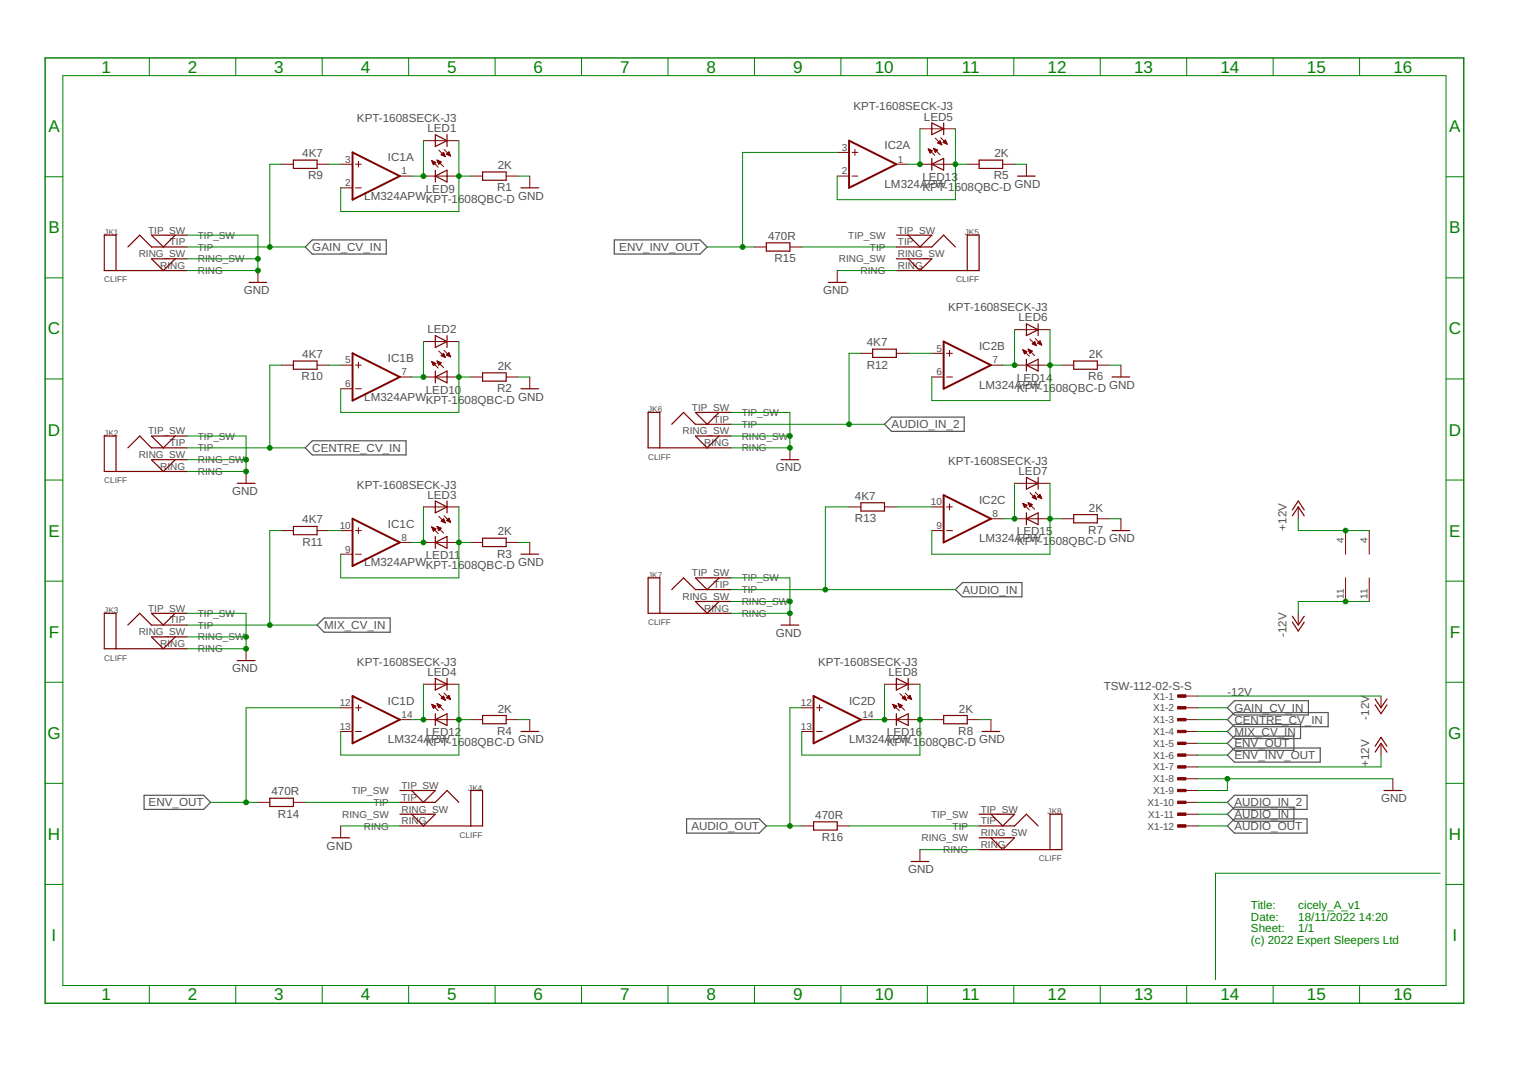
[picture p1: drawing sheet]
<svg xmlns="http://www.w3.org/2000/svg" width="297mm" height="210mm" viewBox="0 0 297 210" stroke-linecap="round" stroke-linejoin="round" font-family="sans-serif">
<g fill="none" stroke="#505050" stroke-width=".23">
<path d="M59.4 48.1l1.4-1.4h14.4v2.8h-14.4zM119.6 46.7h16.7l1.3 1.4-1.3 1.4h-16.7zM59.4 87.2l1.4-1.4h18.2v2.8h-18.2zM173.5 81.2h14.2v2.8h-14.2l-1.3-1.4zM186 114.8l1.4-1.4h11.5v2.8h-11.5zM61.7 121.7l1.4-1.4h12.8v2.8h-12.8zM238.9 137.8l1.4-1.4h14.4v2.8h-14.4zM28 154.9h11.6l1.4 1.3-1.4 1.4h-11.6zM133.6 159.4h14.2l1.4 1.4-1.4 1.4h-14.2zM238.9 156.2l1.4-1.3h14.1v2.7h-14.1zM238.9 158.5l1.4-1.3h11.6v2.7h-11.6zM238.9 140.1l1.4-1.4h18.2v2.8h-18.2z"/>
<path d="M238.9 147l1.4-1.4h16.7v2.8h-16.7zM240.3 143.3h11.6v2.8h-11.6l-1.4-1.4zM240.3 141.1h12.9v2.7h-12.9l-1.4-1.4zM238.9 160.8l1.4-1.4h14.1v2.8h-14.1z"/>
</g>
<g fill="none" stroke="#800000" stroke-width=".23">
<path d="M57.1 31.2h4.6v1.6h-4.6zM84.7 26.2l2.3 1.2-2.3 1.1zM84.7 34.3l2.3-1.2v2.3zM84.7 33.1v2.3M87 26.2v2.3M93.9 33.5h4.6v1.6h-4.6zM101.4 36.6h3.5M181.4 32l2.3-1.2v2.3zM181.4 23.9l2.3 1.2-2.3 1.1zM181.4 30.8v2.3M183.7 23.9v2.3M190.6 31.2h4.6v1.6h-4.6z"/>
<path d="M198.1 34.3h3.4M22.6 52.7v-6.9h-2.3v6.9h16.1M24.9 48.1l2.3-2.3 2.3 2.3h6.9M34.1 45.8l-2.3 2.3-2.3-2.3h6.9M34.1 50.4l-2.3 2.3-2.3-2.3h6.9M48.5 55h3.4M149.2 47.3h4.6v1.6h-4.6zM161.2 55h3.5M174.5 52.7h16.1v-6.9h-2.3v6.9M174.5 48.1h6.9l2.3-2.3 2.3 2.3M174.5 45.8h6.9l-2.3 2.3-2.3-2.3M174.5 50.4h6.9l-2.3 2.3-2.3-2.3"/>
<path d="M57.1 70.3h4.6v1.6h-4.6zM84.7 73.4l2.3-1.2v2.3zM84.7 65.3l2.3 1.2-2.3 1.1zM84.7 72.2v2.3M87 65.3v2.3M93.9 72.6h4.6v1.6h-4.6zM101.4 75.7h3.5M169.9 68h4.6v1.6h-4.6zM199.8 71.1l2.3-1.1v2.2zM199.8 63.1l2.3 1.1-2.3 1.1zM199.8 70v2.2M202.1 63.1v2.2"/>
<path d="M209 70.3h4.6v1.6h-4.6zM216.5 73.4h3.4M22.6 91.8v-6.9h-2.3v6.9h16.1M24.9 87.2l2.3-2.3 2.3 2.3h6.9M34.1 84.9l-2.3 2.3-2.3-2.3h6.9M34.1 89.5l-2.3 2.3-2.3-2.3h6.9M46.2 94.1h3.4M84.7 97.6l2.3 1.1-2.3 1.2zM87 97.6v2.3M128.4 87.2v-6.9h-2.2v6.9h16.1M130.7 82.6l2.4-2.3 2.3 2.3h6.9M140 80.3l-2.4 2.3-2.2-2.3h6.9"/>
<path d="M140 84.9l-2.4 2.3-2.2-2.3h6.9M152 89.5h3.5M167.6 97.9h4.6v1.6h-4.6zM199.8 93l2.3 1.1-2.3 1.1zM199.8 99.9v2.3M202.1 93v2.2M251.6 99.3l1.1-1.7 1.2 1.7M34.1 119.4l-2.3 2.3-2.3-2.3h6.9M57.1 102.5h4.6v1.6h-4.6zM84.7 105.6l2.3-1.1v2.3zM84.7 104.5v2.3M93.9 104.8h4.6v1.6h-4.6z"/>
<path d="M101.4 107.9h3.5M128.4 119.4v-6.9h-2.2v6.9h16.1M130.7 114.8l2.4-2.3 2.3 2.3h6.9M140 112.5l-2.4 2.3-2.2-2.3h6.9M140 117.1l-2.4 2.3-2.2-2.3h6.9M199.8 101l2.3-1.1v2.3zM209 100.2h4.6v1.6h-4.6zM216.5 103.3h3.4M251.6 100.4l1.1-1.7 1.2 1.7M251.6 120l1.1 1.7 1.2-1.7M22.6 126.3v-6.9h-2.3v6.9h16.1M24.9 121.7l2.3-2.3 2.3 2.3h6.9"/>
<path d="M34.1 124l-2.3 2.3-2.3-2.3h6.9M46.2 128.6h3.4M84.7 132.1l2.3 1.1-2.3 1.2zM84.7 139v2.3M87 132.1v2.3M93.9 139.3h4.6v1.6h-4.6zM152 121.7h3.5M174.5 132.1l2.3 1.1-2.3 1.2zM174.5 139v2.3M176.8 132.1v2.3M183.7 139.3h4.6v1.6h-4.6zM251.6 121.1l1.1 1.8 1.2-1.8"/>
<path d="M267.7 136.1l1.1 1.7 1.2-1.7M267.7 137.2l1.1 1.8 1.2-1.8M52.5 155.4h4.6v1.6h-4.6zM77.8 158.5h6.9l-2.3 2.3-2.3-2.3M77.8 156.2h6.9l2.3-2.3 2.3 2.3M77.8 153.9h6.9l-2.3 2.3-2.3-2.3M84.7 140.1l2.3-1.1v2.3zM101.4 142.4h3.5M174.5 140.1l2.3-1.1v2.3zM190.6 158.5h6.9l-2.3 2.3-2.3-2.3M191.2 142.4h3.4M267.7 146.5l1.1-1.8 1.2 1.8"/>
<path d="M267.7 145.3l1.1-1.7 1.2 1.7M269.4 153.9h3.5M64.6 163.1h3.5M77.8 160.8h16.1v-6.9h-2.3v6.9M158.4 160h4.6v1.6h-4.6zM177.4 167.7h3.4M190.6 165.4h16.1v-6.9h-2.3v6.9M190.6 160.8h6.9l2.3-2.3 2.3 2.3M190.6 163.1h6.9l-2.3 2.3-2.3-2.3"/>
</g>
<g fill="none" stroke="#800000" stroke-width=".19">
<path d="M54.8 32h2.3M61.7 32h2.3M66.3 32h2.3M66.3 36.6h2.3M69.2 32h1.1M69.2 36.6h1.1M69.8 31.4v1.2M77.8 34.3h2.3M82.4 27.4h6.9M82.4 34.3h6.9M84 31.3l1.3 1.3M84 31.3l.8 .3"/>
<path d="M84 31.3l.4 .8M84.1 31.3h.1M84.1 31.4h.2M84.1 31.5h.5M84.2 31.6h.6M84.2 31.7h.5M84.3 31.8h.3M84.3 31.9h.2M84.4 32h.1M84.8 31.6l-.4 .5M85.1 31.2l1.2 1.2M85.1 31.2l.8 .3"/>
<path d="M85.1 31.2l.3 .8 .5-.5M85.1 31.2h.1M85.1 31.3h.3M85.2 31.4h.4M85.2 31.5h.7M85.3 31.6h.5M85.3 31.7h.4M85.4 31.8h.2M85.4 29.2l1.3 1.3M85.4 31.9h.1M85.9 30.1l.8 .4M85.9 30.1l.4-.4 .4 .8"/>
<path d="M85.9 30.1h.6M86 30h.5M86.1 29.9h.3M86.1 30.2h.5M86.2 29.8h.2M86.3 29.7h.1M86.4 30.4h.2M86.4 29.1l1.3 1.3M86.6 30.5h.1M86.9 30l.8 .4M86.9 30l.5-.4 .3 .8M86.9 30h.7"/>
<path d="M87 29.9h.5M87.1 29.8h.4M87.2 30.1h.4M87.2 29.7h.2M87.3 29.6h.1M87.4 30.2h.3M87.7 30.4h.1M91.6 34.3h2.3M98.5 34.3h2.3M103.1 34.3v2.3M163 34.3h2.3M163 29.7h2.3"/>
<path d="M165.8 34.3h1.2M165.8 29.7h1.2M166.4 29.1v1.1M174.5 32h2.3M179.1 32h6.9M179.1 25.1h6.9M180.7 29l1.2 1.2M180.7 29l.8 .3-.5 .5zM180.7 29.1h.2M180.8 29.2h.3M180.8 29.3h.6M180.9 29.4h.5"/>
<path d="M180.9 29.5h.4M181 29.6h.2M181 29.7h.1M181.7 28.9l1.3 1.2M181.7 28.9l.8 .3-.4 .5zM181.8 29h.1M181.8 29.1h.4M181.9 29.2h.5M181.9 29.3h.6M181.9 29.4h.5M182 29.5h.2M182 29.6h.1"/>
<path d="M182.1 26.9l1.2 1.3M182.5 27.8l.5-.4 .3 .8zM182.6 27.8h.6M182.7 27.7h.4M182.7 27.9h.5M182.8 27.6h.3M182.9 27.5h.1M182.9 28h.4M183.1 26.8l1.3 1.3M183.2 28.1h.1M183.6 27.7h.6M183.7 27.6h.5"/>
<path d="M183.7 27.8h.6M183.8 27.5h.3M183.9 27.4h.2M184 27.9h.3M184 27.3l-.4 .4 .8 .4M184 27.3l.4 .8M184 27.3h.1M184.2 28h.1M188.3 32h2.3M195.2 32h2.3M199.8 32v2.3M50.2 52.7v2.3"/>
<path d="M146.9 48.1h2.3M153.8 48.1h2.3M163 52.7v2.3M54.8 71.1h2.3M61.7 71.1h2.3M66.3 71.1h2.3M66.3 75.7h2.3M69.2 71.1h1.1M69.2 75.7h1.1M69.8 70.5v1.2M77.8 73.4h2.3M82.4 66.5h6.9"/>
<path d="M82.4 73.4h6.9M84 70.4l1.3 1.3M84 70.4l.8 .4M84 70.4l.4 .8M84.1 70.4h.1M84.1 70.5h.2M84.1 70.7h.5M84.2 70.8h.6M84.2 70.9h.5M84.3 71h.3M84.3 71.1h.2M84.4 71.2h.1"/>
<path d="M84.8 70.8l-.4 .4M85.1 70.3l1.2 1.3M85.1 70.3l.8 .3-.5 .5M85.1 70.3l.3 .8M85.1 70.3h.1M85.1 70.4h.3M85.2 70.5h.4M85.2 70.7h.7M85.3 70.8h.5M85.3 70.9h.4M85.4 71h.2M85.4 71.1h.1"/>
<path d="M85.4 68.3l1.3 1.3M85.9 69.3l.8 .3M85.9 69.3l.4-.5 .4 .8M85.9 69.3h.6M86 69.2h.5M86.1 69h.3M86.1 69.4h.5M86.2 68.9h.2M86.3 68.8h.1M86.4 69.5h.2M86.4 68.2l1.3 1.3M86.6 69.6h.1"/>
<path d="M86.9 69.2l.5-.5 .3 .8zM87 69.2h.6M87 69h.5M87.1 68.9h.4M87.2 69.3h.4M87.2 68.8h.2M87.3 68.7h.1M87.4 69.4h.3M87.7 69.5h.1M91.6 73.4h2.3M98.5 73.4h2.3M103.1 73.4v2.3"/>
<path d="M167.6 68.8h2.3M174.5 68.8h2.3M181.4 68.8h2.3M181.4 73.4h2.3M184.3 68.8h1.1M184.3 73.4h1.1M184.8 68.2v1.2M192.9 71.1h2.3M197.5 64.2h6.9M197.5 71.1h6.9M199.1 68.1l1.3 1.3M199.1 68.1l.8 .4-.5 .4z"/>
<path d="M199.1 68.2h.2M199.2 68.3h.4M199.2 68.4h.6M199.3 68.5h.5M199.3 68.6h.4M199.4 68.7h.2M199.4 68.8h.1M200.1 68l1.3 1.3M200.1 68l.8 .3-.4 .5zM200.2 68.1h.2M200.2 68.2h.4M200.3 68.3h.6"/>
<path d="M200.3 68.4h.6M200.4 68.5h.3M200.4 68.6h.2M200.4 68.7h.1M200.5 66l1.2 1.3M201 66.9h.6M201.1 66.8h.4M201.1 67h.5M201.2 66.7h.3M201.3 66.6h.1M201.4 67.1h.3M201.4 66.5l-.5 .5 .8 .3"/>
<path d="M201.4 66.5l.3 .8M201.4 66.5h.1M201.5 65.9l1.3 1.3M201.6 67.2h.1M202 66.8h.6M202.1 66.7h.5M202.2 66.9h.5M202.2 66.6h.3M202.3 66.5h.2M202.4 67h.3M202.4 66.4h.1M202.4 66.4l-.4 .4 .8 .4"/>
<path d="M202.4 66.4l.4 .8M202.7 67.1h.1M206.7 71.1h2.3M213.6 71.1h2.3M218.2 71.1v2.3M47.9 91.8v2.3M82.4 98.7h6.9M153.8 87.2v2.3M165.3 98.7h2.3M172.2 98.7h2.3M181.4 98.7h2.3M184.3 98.7h1.1"/>
<path d="M184.8 98.1v1.2M197.5 94.1h6.9M199.1 98l1.3 1.3M199.1 98l.8 .4-.5 .4M199.1 98l.3 .8M199.1 98.1h.1M199.2 98.2h.3M199.2 98.3h.5M199.3 98.4h.6M199.3 98.5h.5M199.3 98.6h.4M199.4 98.7h.2"/>
<path d="M199.4 98.8h.1M200.1 97.9l1.3 1.3M200.1 97.9l.8 .4-.4 .4zM200.2 98h.1M200.2 98.1h.3M200.3 98.2h.5M200.3 98.3h.6M200.3 98.4h.5M200.4 98.5h.3M200.4 98.6h.2M200.5 95.9l1.2 1.3M200.9 96.9l.5-.5 .3 .8z"/>
<path d="M201 96.8h.6M201 96.9h.6M201.1 96.7h.4M201.2 96.6h.3M201.3 97h.4M201.3 96.5h.1M201.5 95.8l1.3 1.3M201.5 97.1h.2M202 96.8l.4-.5 .4 .8zM202 96.7h.6M202.1 96.8h.5M202.1 96.6h.5"/>
<path d="M202.2 96.5h.3M202.3 96.9h.4M202.4 96.4h.1M202.6 97h.1M252.7 98.7v2.3M54.8 103.3h2.3M61.7 103.3h2.3M66.3 103.3h2.3M66.3 107.9h2.3M69.2 103.3h1.1M69.2 107.9h1.1M69.8 102.7v1.2"/>
<path d="M77.8 105.6h2.3M82.4 105.6h6.9M84 102.6l1.3 1.3M84 102.6l.8 .4M84 102.6l.4 .8M84.1 102.6h.1M84.1 102.7h.2M84.1 102.8h.5M84.2 103h.6M84.2 103.1h.5M84.3 103.2h.3M84.3 103.3h.2"/>
<path d="M84.4 103.4h.1M84.8 103l-.4 .4M85.1 102.5l1.2 1.3M85.1 102.5l.8 .3M85.1 102.5l.3 .8M85.1 102.5h.1M85.1 102.6h.3M85.2 102.7h.4M85.2 102.8h.7M85.3 103h.5M85.3 103.1h.4M85.4 103.2h.2"/>
<path d="M85.4 103.3h.1M85.4 100.5l1.3 1.3M85.9 101.5l.8 .3M85.9 101.5l.4-.5 .4 .8M85.9 102.8l-.5 .5M85.9 101.5h.6M86 101.4h.5M86.1 101.3h.3M86.1 101.6h.5M86.2 101.2h.2M86.3 101h.1M86.4 101.7h.2"/>
<path d="M86.4 100.4l1.3 1.3M86.6 101.8h.1M86.9 101.3l.5-.4 .3 .8zM87 101.4h.6M87 101.3h.5M87.1 101.2h.4M87.2 101.5h.4M87.2 101h.2M87.3 100.9h.1M87.4 101.6h.3M87.7 101.7h.1M91.6 105.6h2.3"/>
<path d="M98.5 105.6h2.3M103.1 105.6v2.3M153.8 119.4v2.3M181.4 103.3h2.3M184.3 103.3h1.1M192.9 101h2.3M197.5 101h6.9M206.7 101h2.3M213.6 101h2.3M218.2 101v2.3M252.7 119.4v2.3M261.9 103.3v4.6"/>
<path d="M261.9 112.5v4.6M266.5 103.3v4.6M266.5 112.5v4.6M47.9 126.3v2.3M66.3 137.8h2.3M69.2 137.8h1.1M69.8 137.2v1.2M82.4 133.2h6.9M84 137.1l1.3 1.3M84 137.1l.8 .4-.4 .4zM84.1 137.2h.1M84.1 137.3h.3"/>
<path d="M84.2 137.4h.5M84.2 137.5h.6M84.2 137.6h.5M84.3 137.7h.3M84.3 137.8h.2M85.1 137l1.2 1.3M85.1 137l.8 .4-.5 .4zM85.1 137.1h.1M85.2 137.2h.3M85.2 137.3h.5M85.2 137.4h.6M85.3 137.5h.4"/>
<path d="M85.3 137.6h.3M85.4 137.7h.1M85.4 135.1l1.3 1.2M85.9 136l.4-.5 .4 .8zM85.9 135.9h.6M86 136h.6M86 135.8h.5M86.1 135.7h.3M86.2 136.1h.4M86.3 135.6h.1M86.4 135l1.3 1.2M86.5 136.2h.1"/>
<path d="M86.9 135.9l.5-.5 .3 .8zM87 135.8h.5M87 135.9h.6M87.1 135.7h.4M87.2 135.6h.3M87.3 136h.3M87.3 135.5h.1M87.5 136.1h.2M156.1 137.8h2.3M158.9 137.8h1.2M159.5 137.2v1.2M172.2 133.2h6.9"/>
<path d="M173.8 137.1l1.2 1.3M173.8 137.1l.8 .4-.5 .4zM173.8 137.2h.1M173.9 137.3h.3M173.9 137.4h.5M173.9 137.5h.7M174 137.6h.5M174 137.7h.3M174.1 137.8h.1M174.8 137l1.3 1.3M174.8 137l.8 .4-.4 .4zM174.9 137.1h.1"/>
<path d="M174.9 137.2h.3M174.9 137.3h.6M175 137.4h.6M175 137.5h.5M175.1 137.6h.3M175.1 137.7h.2M175.2 135.1l1.2 1.2M175.6 136l.5-.5 .3 .8zM175.7 135.9h.6M175.7 136h.6M175.8 135.8h.4M175.9 135.7h.3"/>
<path d="M176 136.1h.3M176 135.6h.1M176.2 135l1.3 1.2M176.2 136.2h.2M176.7 135.8h.6M176.8 135.9h.5M176.8 135.7h.4M176.9 135.6h.3M177 136h.4M177 135.5h.2M177.1 135.4l.4 .8-.8-.3zM177.3 136.1h.1"/>
<path d="M230.8 137.8h2.4M230.8 135.5h2.4M268.8 135.5v2.3M50.2 156.2h2.3M57.1 156.2h2.3M66.3 142.4h2.3M69.2 142.4h1.1M77.8 140.1h2.3M82.4 140.1h6.9M91.6 140.1h2.3M98.5 140.1h2.3M103.1 140.1v2.3"/>
<path d="M156.1 142.4h2.3M158.9 142.4h1.2M167.6 140.1h2.3M172.2 140.1h6.9M181.4 140.1h2.3M188.3 140.1h2.3M192.9 140.1v2.3M230.8 140.1h2.4M230.8 142.4h2.4M230.8 156.2h2.4M230.8 144.7h2.4M230.8 147h2.4"/>
<path d="M230.8 149.3h2.4M230.8 151.6h2.4M230.8 153.9h2.4M230.8 158.5h2.4M268.8 144.7v2.3M271.1 151.6v2.3M66.3 160.8v2.3M156.1 160.8h2.3M163 160.8h2.3M179.1 165.4v2.3M230.8 160.8h2.4"/>
</g>
<path d="M68.6 29.7l9.2 4.6-9.2 4.6zM165.3 27.4l9.2 4.6-9.2 4.6zM68.6 68.8l9.2 4.6-9.2 4.6zM183.7 66.5l9.2 4.6-9.2 4.6zM183.7 96.4l9.2 4.6-9.2 4.6zM68.6 101l9.2 4.6-9.2 4.6zM68.6 135.5l9.2 4.6-9.2 4.6zM158.4 135.5l9.2 4.6-9.2 4.6z" fill="none" stroke="#800000" stroke-width=".38"/>
<g fill="#800000" stroke="#800000" stroke-width=".19">
<path d="M229.2 135.3h1.6v.5h-1.6z"/>
<path d="M229.2 137.6h1.6v.4h-1.6z"/>
<path d="M229.2 139.9h1.6v.5h-1.6z"/>
<path d="M229.2 142.2h1.6v.5h-1.6z"/>
<path d="M229.2 144.5h1.6v.5h-1.6z"/>
<path d="M229.2 146.8h1.6v.5h-1.6z"/>
<path d="M229.2 149.1h1.6v.5h-1.6z"/>
<path d="M229.2 151.4h1.6v.5h-1.6z"/>
<path d="M229.2 153.7h1.6v.5h-1.6z"/>
<path d="M229.2 156h1.6v.5h-1.6z"/>
<path d="M229.2 158.3h1.6v.5h-1.6z"/>
<path d="M229.2 160.6h1.6v.5h-1.6z"/>
</g>
<path d="M8.8 11.3h276.1v184h-276.1z" fill="none" stroke="#008000" stroke-width=".28"/>
<g fill="none" stroke="#008000" stroke-width=".19">
<path d="M12.2 14.7h269.3v177.2h-269.3zM29.1 11.3v3.4M45.9 11.3v3.4M62.7 11.3v3.4M79.5 11.3v3.4M96.4 11.3v3.4M113.2 11.3v3.4M130 11.3v3.4M146.9 11.3v3.4M163.7 11.3v3.4M180.5 11.3v3.4M197.3 11.3v3.4"/>
<path d="M214.2 11.3v3.4M231 11.3v3.4M247.8 11.3v3.4M264.6 11.3v3.4M8.8 34.4h3.4M54.8 32h-2.3v16.1M64 32h2.3M82.4 27.4v6.9h-2.3M89.3 34.3h2.3M89.3 27.4v13.8h-23v-4.6M100.8 34.3h2.3M163 29.7h-18.5v18.4"/>
<path d="M179.1 25.1v6.9h-2.3M186 32h2.3M186 25.1v13.8h-23v-4.6M197.5 32h2.3M281.5 34.4h3.4M8.8 54.1h3.4M36.4 45.8h13.8v6.9h-13.8M36.4 50.4h13.8M36.4 48.1h23M137.6 48.1h9.3M156.1 48.1h18.4M163 52.7h11.5"/>
<path d="M281.5 54.1h3.4M8.8 73.8h3.4M54.8 71.1h-2.3v16.1M64 71.1h2.3M82.4 66.5v6.9h-2.3M89.3 66.5v13.8h-23v-4.6M89.3 73.4h2.3M100.8 73.4h2.3M167.6 68.8h-2.3v13.8M176.8 68.8h4.6M197.5 64.2v6.9h-2.3M204.4 71.1h2.3"/>
<path d="M204.4 64.2v13.8h-23v-4.6M215.9 71.1h2.3M281.5 73.8h3.4M8.8 93.5h3.4M36.4 87.2h23M36.4 84.9h11.5v6.9h-11.5M36.4 89.5h11.5M82.4 98.7v6.9h-2.3M89.3 98.7v13.8h-23v-4.6M142.3 80.3h11.5v6.9h-11.5M142.3 84.9h11.5M142.3 82.6h29.9"/>
<path d="M165.3 98.7h-4.6v16.1M174.5 98.7h6.9M197.5 94.1v6.9h-2.3M204.4 94.1v13.8h-23v-4.6M281.5 93.5h3.4M8.8 113.2h3.4M36.4 119.4h11.5v6.9h-11.5M54.8 103.3h-2.3v18.4M64 103.3h2.3M89.3 105.6h2.3M100.8 105.6h2.3M142.3 112.5h11.5v6.9h-11.5"/>
<path d="M142.3 117.1h11.5M142.3 114.8h43.7M204.4 101h2.3M215.9 101h2.3M252.7 101v2.3h13.8M266.5 117.1h-13.8v2.3M281.5 113.2h3.4M8.8 132.8h3.4M36.4 124h11.5M36.4 121.7h25.3M66.3 137.8h-18.4v18.4M82.4 133.2v6.9h-2.3"/>
<path d="M89.3 133.2v13.8h-23v-4.6M156.1 137.8h-2.3v23M172.2 133.2v6.9h-2.3M179.1 133.2v13.8h-23v-4.6M233.2 137.8h5.7M233.2 135.5h35.6M281.5 132.8h3.4M8.8 152.5h3.4M41 156.2h9.2M59.4 156.2h18.4M89.3 140.1h2.3M100.8 140.1h2.3"/>
<path d="M179.1 140.1h2.3M190.6 140.1h2.3M233.2 140.1h5.7M233.2 151.6h37.9M233.2 147h5.7M233.2 158.5h5.7M233.2 142.4h5.7M233.2 156.2h5.7M233.2 144.7h5.7M238.9 151.6v2.3h-5.7M268.8 147v2.3h-35.6M281.5 152.5h3.4"/>
<path d="M8.8 172.2h3.4M66.3 160.8h11.5M149.2 160.8h6.9M165.3 160.8h25.3M179.1 165.4h11.5M233.2 160.8h5.7M280.3 170h-43.7v20.8M281.5 172.2h3.4M29.1 191.9v3.4M45.9 191.9v3.4M62.7 191.9v3.4M79.5 191.9v3.4"/>
<path d="M96.4 191.9v3.4M113.2 191.9v3.4M130 191.9v3.4M146.9 191.9v3.4M163.7 191.9v3.4M180.5 191.9v3.4M197.3 191.9v3.4M214.2 191.9v3.4M231 191.9v3.4M247.8 191.9v3.4M264.6 191.9v3.4"/>
</g>
<g fill="#008000" stroke="#008000" stroke-width=".19">
<circle cx="153.8" cy="119.4" r=".47"/>
<circle cx="153.8" cy="117.1" r=".47"/>
<circle cx="153.8" cy="87.2" r=".47"/>
<circle cx="153.8" cy="84.9" r=".47"/>
<circle cx="50.2" cy="52.7" r=".47"/>
<circle cx="50.2" cy="50.4" r=".47"/>
<circle cx="47.9" cy="91.8" r=".47"/>
<circle cx="47.9" cy="89.5" r=".47"/>
<circle cx="47.9" cy="126.3" r=".47"/>
<circle cx="47.9" cy="124" r=".47"/>
<circle cx="238.9" cy="151.6" r=".47"/>
<circle cx="172.2" cy="140.1" r=".47"/>
<circle cx="179.1" cy="140.1" r=".47"/>
<circle cx="153.8" cy="160.8" r=".47"/>
<circle cx="197.5" cy="101" r=".47"/>
<circle cx="204.4" cy="101" r=".47"/>
<circle cx="197.5" cy="71.1" r=".47"/>
<circle cx="204.4" cy="71.1" r=".47"/>
<circle cx="160.7" cy="114.8" r=".47"/>
<circle cx="261.9" cy="117.1" r=".47"/>
<circle cx="261.9" cy="103.3" r=".47"/>
<circle cx="52.5" cy="48.1" r=".47"/>
<circle cx="52.5" cy="87.2" r=".47"/>
<circle cx="82.4" cy="34.3" r=".47"/>
<circle cx="89.3" cy="34.3" r=".47"/>
<circle cx="82.4" cy="73.4" r=".47"/>
<circle cx="89.3" cy="73.4" r=".47"/>
<circle cx="82.4" cy="105.6" r=".47"/>
<circle cx="89.3" cy="105.6" r=".47"/>
<circle cx="52.5" cy="121.7" r=".47"/>
<circle cx="89.3" cy="140.1" r=".47"/>
<circle cx="82.4" cy="140.1" r=".47"/>
<circle cx="165.3" cy="82.6" r=".47"/>
<circle cx="47.9" cy="156.2" r=".47"/>
<circle cx="186" cy="32" r=".47"/>
<circle cx="179.1" cy="32" r=".47"/>
<circle cx="144.5" cy="48.1" r=".47"/>
</g>
<g font-size="3.3" fill="#008000">
<text x="19.7" y="14.2">1</text>
<text x="36.6" y="14.2">2</text>
<text x="53.4" y="14.2">3</text>
<text x="70.2" y="14.2">4</text>
<text x="87.1" y="14.2">5</text>
<text x="103.9" y="14.2">6</text>
<text x="120.7" y="14.2">7</text>
<text x="137.5" y="14.2">8</text>
<text x="154.4" y="14.2">9</text>
<text x="170.3" y="14.2">10</text>
<text x="187.2" y="14.2">11</text>
<text x="203.9" y="14.2">12</text>
<text x="220.7" y="14.2">13</text>
<text x="237.6" y="14.2">14</text>
<text x="254.4" y="14.2">15</text>
<text x="271.2" y="14.2">16</text>
<text x="9.4" y="25.8">A</text>
<text x="282.1" y="25.8">A</text>
<text x="9.4" y="45.4">B</text>
<text x="282.1" y="45.4">B</text>
<text x="9.3" y="65.1">C</text>
<text x="282" y="65.1">C</text>
<text x="9.3" y="84.8">D</text>
<text x="282" y="84.8">D</text>
<text x="9.4" y="104.5">E</text>
<text x="282.1" y="104.5">E</text>
<text x="9.5" y="124.2">F</text>
<text x="282.2" y="124.2">F</text>
<text x="9.2" y="143.9">G</text>
<text x="281.9" y="143.9">G</text>
<text x="9.3" y="163.6">H</text>
<text x="282" y="163.6">H</text>
<text x="10" y="183.2">I</text>
<text x="282.7" y="183.2">I</text>
<text x="19.7" y="194.8">1</text>
<text x="36.6" y="194.8">2</text>
<text x="53.4" y="194.8">3</text>
<text x="70.2" y="194.8">4</text>
<text x="87.1" y="194.8">5</text>
<text x="103.9" y="194.8">6</text>
<text x="120.7" y="194.8">7</text>
<text x="137.5" y="194.8">8</text>
<text x="154.4" y="194.8">9</text>
<text x="170.3" y="194.8">10</text>
<text x="187.2" y="194.8">11</text>
<text x="203.9" y="194.8">12</text>
<text x="220.7" y="194.8">13</text>
<text x="237.6" y="194.8">14</text>
<text x="254.4" y="194.8">15</text>
<text x="271.2" y="194.8">16</text>
</g>
<g font-size="2.3" fill="#505050">
<text x="69.5" y="23.8">KPT-1608SECK-J3</text>
<text x="166.1" y="21.5">KPT-1608SECK-J3</text>
<text x="179.8" y="23.5">LED5</text>
<text x="83.2" y="25.8">LED1</text>
<text x="172.2" y="29.1">IC2A</text>
<text x="58.8" y="30.6">4K7</text>
<text x="60" y="34.9">R9</text>
<text x="75.5" y="31.4">IC1A</text>
<text x="96.9" y="32.9">2K</text>
<text x="179.5" y="35.2">LED13</text>
<text x="193.4" y="34.9">R5</text>
<text x="193.6" y="30.6">2K</text>
<text x="70.9" y="38.9">LM324APW</text>
<text x="82.9" y="39.5">KPT-1608QBC-D</text>
<text x="82.9" y="37.5">LED9</text>
<text x="96.8" y="37.3">R1</text>
<text x="100.8" y="38.9">GND</text>
<text x="172.2" y="36.6">LM324APW</text>
<text x="179.5" y="37.2">KPT-1608QBC-D</text>
<text x="197.5" y="36.6">GND</text>
<text x="149.5" y="46.7">470R</text>
<text x="60.8" y="48.9">GAIN_CV_IN</text>
<text x="120.5" y="48.9">ENV_INV_OUT</text>
<text x="150.8" y="51.1">R15</text>
<text x="47.5" y="57.3">GND</text>
<text x="160.2" y="57.3">GND</text>
<text x="83.2" y="64.9">LED2</text>
<text x="184.5" y="60.6">KPT-1608SECK-J3</text>
<text x="198.3" y="62.6">LED6</text>
<text x="58.8" y="69.7">4K7</text>
<text x="75.5" y="70.5">IC1B</text>
<text x="168.7" y="67.4">4K7</text>
<text x="168.7" y="71.8">R12</text>
<text x="190.6" y="68.2">IC2B</text>
<text x="212" y="69.7">2K</text>
<text x="58.7" y="74.1">R10</text>
<text x="82.9" y="76.6">LED10</text>
<text x="96.8" y="76.4">R2</text>
<text x="96.9" y="72">2K</text>
<text x="190.6" y="75.7">LM324APW</text>
<text x="197.9" y="76.3">KPT-1608QBC-D</text>
<text x="197.9" y="74.3">LED14</text>
<text x="211.8" y="74.1">R6</text>
<text x="215.9" y="75.7">GND</text>
<text x="70.9" y="78">LM324APW</text>
<text x="82.9" y="78.6">KPT-1608QBC-D</text>
<text x="100.8" y="78">GND</text>
<text x="173.6" y="83.4">AUDIO_IN_2</text>
<text x="60.8" y="88">CENTRE_CV_IN</text>
<text x="69.5" y="95.1">KPT-1608SECK-J3</text>
<text x="151" y="91.8">GND</text>
<text x="184.5" y="90.5">KPT-1608SECK-J3</text>
<text x="198.3" y="92.5">LED7</text>
<text x="45.2" y="96.4">GND</text>
<text x="58.8" y="101.9">4K7</text>
<text x="83.2" y="97.1">LED3</text>
<text x="166.4" y="97.3">4K7</text>
<text x="166.4" y="101.7">R13</text>
<text x="190.6" y="98.1">IC2C</text>
<text x="212" y="99.6">2K</text>
<text x="58.9" y="106.3">R11</text>
<text x="75.5" y="102.7">IC1C</text>
<text x="96.9" y="104.2">2K</text>
<text x="190.6" y="105.6">LM324APW</text>
<text x="197.9" y="106.2">KPT-1608QBC-D</text>
<text x="197.9" y="104.2">LED15</text>
<text x="211.8" y="104">R7</text>
<text x="215.9" y="105.6">GND</text>
<text x="250.4" y="103.3" transform="rotate(-90 250.4 103.3)">+12V</text>
<text x="70.9" y="110.2">LM324APW</text>
<text x="82.9" y="110.8">KPT-1608QBC-D</text>
<text x="82.9" y="108.8">LED11</text>
<text x="96.8" y="108.6">R3</text>
<text x="100.8" y="110.2">GND</text>
<text x="187.4" y="115.6">AUDIO_IN</text>
<text x="63.1" y="122.5">MIX_CV_IN</text>
<text x="151" y="124">GND</text>
<text x="250.4" y="124" transform="rotate(-90 250.4 124)">-12V</text>
<text x="45.2" y="130.9">GND</text>
<text x="69.5" y="129.7">KPT-1608SECK-J3</text>
<text x="83.2" y="131.6">LED4</text>
<text x="159.2" y="129.7">KPT-1608SECK-J3</text>
<text x="172.9" y="131.6">LED8</text>
<text x="75.5" y="137.2">IC1D</text>
<text x="165.3" y="137.2">IC2D</text>
<text x="214.8" y="134.4">TSW-112-02-S-S</text>
<text x="238.9" y="135.5">-12V</text>
<text x="82.9" y="143.3">LED12</text>
<text x="96.8" y="143.1">R4</text>
<text x="96.9" y="138.7">2K</text>
<text x="172.6" y="143.3">LED16</text>
<text x="186.5" y="143.1">R8</text>
<text x="186.7" y="138.7">2K</text>
<text x="240.3" y="138.6">GAIN_CV_IN</text>
<text x="240.3" y="140.9">CENTRE_CV_IN</text>
<text x="240.3" y="143.2">MIX_CV_IN</text>
<text x="266.5" y="140.1" transform="rotate(-90 266.5 140.1)">-12V</text>
<text x="75.5" y="144.7">LM324APW</text>
<text x="82.9" y="145.3">KPT-1608QBC-D</text>
<text x="100.8" y="144.7">GND</text>
<text x="165.3" y="144.7">LM324APW</text>
<text x="172.6" y="145.3">KPT-1608QBC-D</text>
<text x="190.6" y="144.7">GND</text>
<text x="240.3" y="145.5">ENV_OUT</text>
<text x="240.3" y="147.8">ENV_INV_OUT</text>
<text x="266.5" y="149.3" transform="rotate(-90 266.5 149.3)">+12V</text>
<text x="52.8" y="154.8">470R</text>
<text x="28.9" y="157">ENV_OUT</text>
<text x="54.1" y="159.2">R14</text>
<text x="134.6" y="161.6">AUDIO_OUT</text>
<text x="158.7" y="159.5">470R</text>
<text x="240.3" y="161.6">AUDIO_OUT</text>
<text x="240.3" y="159.3">AUDIO_IN</text>
<text x="240.3" y="157">AUDIO_IN_2</text>
<text x="268.8" y="156.2">GND</text>
<text x="63.6" y="165.4">GND</text>
<text x="160" y="163.8">R16</text>
<text x="176.8" y="170">GND</text>
</g>
<g font-size="2.3" fill="#008000">
<text x="243.5" y="176.9">Title:</text>
<text x="243.5" y="179.2">Date:</text>
<text x="252.7" y="176.9">cicely_A_v1</text>
<text x="252.7" y="179.2">18/11/2022</text>
<text x="264.5" y="179.2">14:20</text>
<text x="243.5" y="181.5">Sheet:</text>
<text x="243.5" y="183.8">(c) 2022 Expert Sleepers Ltd</text>
<text x="252.7" y="181.5">1/1</text>
</g>
<g font-size="1.9" fill="#505050">
<text x="163.9" y="29.4">3</text>
<text x="67.2" y="31.7">3</text>
<text x="78.1" y="34">1</text>
<text x="163.9" y="34">2</text>
<text x="174.8" y="31.7">1</text>
<text x="67.2" y="36.3">2</text>
<text x="28.8" y="45.5">TIP_SW</text>
<text x="33" y="47.8">TIP</text>
<text x="38.5" y="46.5">TIP_SW</text>
<text x="165.1" y="46.5">TIP_SW</text>
<text x="174.8" y="47.8">TIP</text>
<text x="174.8" y="45.5">TIP_SW</text>
<text x="27" y="50.1">RING_SW</text>
<text x="31.2" y="52.4">RING</text>
<text x="38.5" y="48.8">TIP</text>
<text x="38.5" y="53.4">RING</text>
<text x="38.5" y="51.1">RING_SW</text>
<text x="163.3" y="51.1">RING_SW</text>
<text x="167.5" y="53.4">RING</text>
<text x="169.3" y="48.8">TIP</text>
<text x="174.8" y="52.4">RING</text>
<text x="174.8" y="50.1">RING_SW</text>
<text x="67.2" y="70.8">5</text>
<text x="182.3" y="68.5">5</text>
<text x="193.2" y="70.8">7</text>
<text x="67.2" y="75.4">6</text>
<text x="78.1" y="73.1">7</text>
<text x="182.3" y="73.1">6</text>
<text x="134.7" y="80">TIP_SW</text>
<text x="138.9" y="82.3">TIP</text>
<text x="144.4" y="83.3">TIP</text>
<text x="144.4" y="81">TIP_SW</text>
<text x="27" y="89.2">RING_SW</text>
<text x="28.8" y="84.6">TIP_SW</text>
<text x="33" y="86.9">TIP</text>
<text x="38.5" y="87.9">TIP</text>
<text x="38.5" y="85.6">TIP_SW</text>
<text x="132.9" y="84.6">RING_SW</text>
<text x="137.1" y="86.9">RING</text>
<text x="144.4" y="87.9">RING</text>
<text x="144.4" y="85.6">RING_SW</text>
<text x="31.2" y="91.5">RING</text>
<text x="38.5" y="92.5">RING</text>
<text x="38.5" y="90.2">RING_SW</text>
<text x="181.2" y="98.4">10</text>
<text x="193.2" y="100.7">8</text>
<text x="66.1" y="103">10</text>
<text x="67.2" y="107.6">9</text>
<text x="78.1" y="105.3">8</text>
<text x="182.3" y="103">9</text>
<text x="261.6" y="105.8" transform="rotate(-90 261.6 105.8)">4</text>
<text x="266.2" y="105.8" transform="rotate(-90 266.2 105.8)">4</text>
<text x="134.7" y="112.2">TIP_SW</text>
<text x="144.4" y="113.2">TIP_SW</text>
<text x="28.8" y="119.1">TIP_SW</text>
<text x="132.9" y="116.8">RING_SW</text>
<text x="137.1" y="119.1">RING</text>
<text x="138.9" y="114.5">TIP</text>
<text x="144.4" y="115.5">TIP</text>
<text x="144.4" y="117.8">RING_SW</text>
<text x="261.6" y="116.6" transform="rotate(-90 261.6 116.6)">11</text>
<text x="266.2" y="116.6" transform="rotate(-90 266.2 116.6)">11</text>
<text x="27" y="123.7">RING_SW</text>
<text x="31.2" y="126">RING</text>
<text x="33" y="121.4">TIP</text>
<text x="38.5" y="122.4">TIP</text>
<text x="38.5" y="124.7">RING_SW</text>
<text x="38.5" y="120.1">TIP_SW</text>
<text x="144.4" y="120.1">RING</text>
<text x="38.5" y="127">RING</text>
<text x="66.1" y="137.5">12</text>
<text x="155.9" y="137.5">12</text>
<text x="224.4" y="136.2">X1-1</text>
<text x="66.1" y="142.1">13</text>
<text x="78.1" y="139.8">14</text>
<text x="155.9" y="142.1">13</text>
<text x="167.9" y="139.8">14</text>
<text x="224.4" y="138.5">X1-2</text>
<text x="224.4" y="140.8">X1-3</text>
<text x="224.4" y="143.1">X1-4</text>
<text x="224.4" y="145.4">X1-5</text>
<text x="224.4" y="147.7">X1-6</text>
<text x="68.5" y="154.6">TIP_SW</text>
<text x="78.1" y="155.9">TIP</text>
<text x="78.1" y="153.6">TIP_SW</text>
<text x="224.4" y="150">X1-7</text>
<text x="224.4" y="152.3">X1-8</text>
<text x="224.4" y="154.6">X1-9</text>
<text x="66.6" y="159.2">RING_SW</text>
<text x="70.8" y="161.5">RING</text>
<text x="72.7" y="156.9">TIP</text>
<text x="78.1" y="160.5">RING</text>
<text x="78.1" y="158.2">RING_SW</text>
<text x="181.2" y="159.2">TIP_SW</text>
<text x="185.4" y="161.5">TIP</text>
<text x="190.9" y="160.5">TIP</text>
<text x="190.9" y="158.2">TIP_SW</text>
<text x="223.4" y="156.9">X1-10</text>
<text x="223.4" y="161.5">X1-12</text>
<text x="223.5" y="159.2">X1-11</text>
<text x="179.4" y="163.8">RING_SW</text>
<text x="183.6" y="166.1">RING</text>
<text x="190.9" y="165.1">RING</text>
<text x="190.9" y="162.8">RING_SW</text>
</g>
<g font-size="1.6" fill="#505050">
<text x="20.3" y="45.8">JK1</text>
<text x="187.8" y="45.8">J</text>
<text x="188.6" y="45.8">K5</text>
<text x="20.3" y="55">CLIFF</text>
<text x="186.1" y="55">CLIFF</text>
<text x="126.1" y="80.3">JK6</text>
<text x="20.3" y="84.9">JK2</text>
<text x="126.1" y="89.5">CLIFF</text>
<text x="20.3" y="94.1">CLIFF</text>
<text x="126.1" y="112.5">JK7</text>
<text x="20.3" y="119.4">JK3</text>
<text x="126.1" y="121.7">CLIFF</text>
<text x="20.3" y="128.6">CLIFF</text>
<text x="91.2" y="153.9">J</text>
<text x="92" y="153.9">K4</text>
<text x="203.9" y="158.5">JK8</text>
<text x="89.5" y="163.1">CLIFF</text>
<text x="202.2" y="167.7">CLIFF</text>
</g>
</svg>
